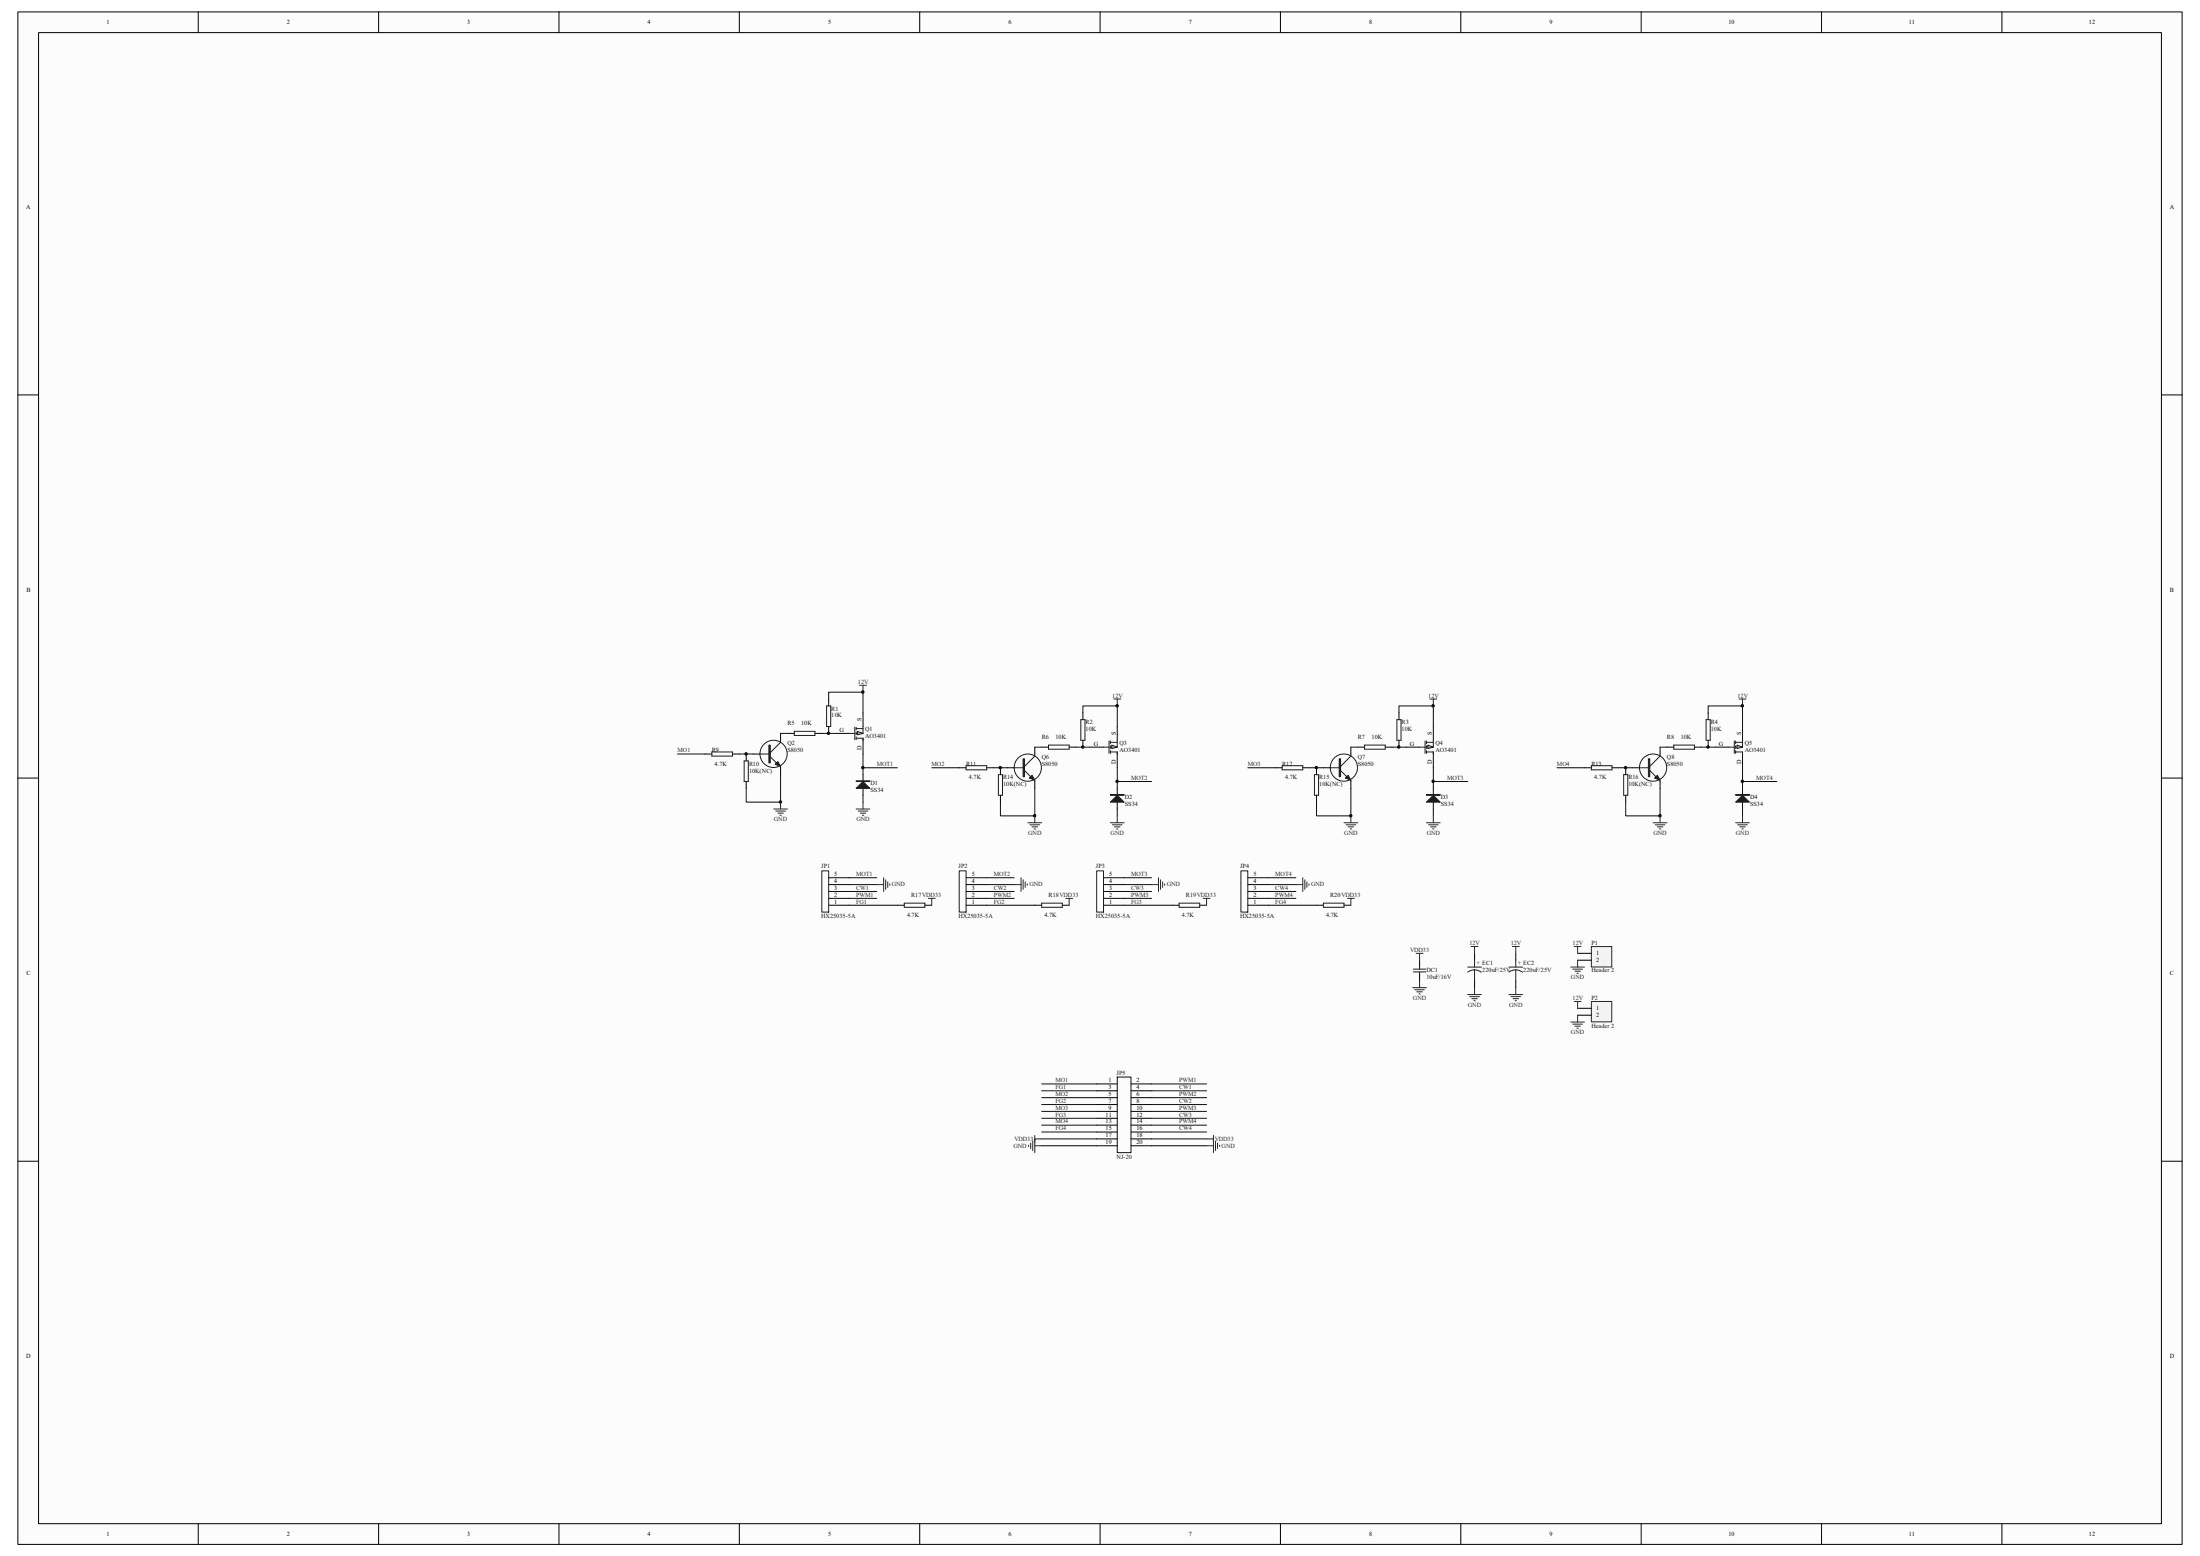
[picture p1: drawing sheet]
<svg xmlns="http://www.w3.org/2000/svg" width="297mm" height="210mm" viewBox="0 0 297 210" stroke-linecap="round" stroke-linejoin="round" font-family="sans-serif">
<path d="M2.5 1.7h292.1v206.7h-292.1z" fill="#fcfcfc"/>
<path d="M2.4 1.6h292.2v206.8h-292.2z" fill="none" stroke="#000" stroke-width=".14"/>
<path d="M5.2 4.4h286.6v201.3h-286.6z" fill="#fcfcfc"/>
<g fill="none" stroke="#000" stroke-width=".14">
<path d="M5.2 4.4h286.6v201.3h-286.6zM26.8 1.6v2.8M51.1 1.6v2.8M75.5 1.6v2.8M99.8 1.6v2.8M124.2 1.6v2.8M148.5 1.6v2.8M172.9 1.6v2.8M197.2 1.6v2.8M221.6 1.6v2.8M245.9 1.6v2.8M270.3 1.6v2.8"/>
<path d="M2.4 53.3h2.8M291.8 53.3h2.8M105.4 99v.9M111.9 94.4v.9M111.9 98.1v.9M112.8 99h1.9M116.5 96.2v1.9M116.5 99.9v1.9M2.4 105h2.8M95.2 101.8h.9M98.9 101.8h.9M100.7 101.8v.9"/>
<path d="M100.7 105.5v.9M101.7 101.8h.9M105.4 103.6v1M116.5 104.6v.9M116.5 106.4v.9M291.8 105h2.8M2.4 156.7h2.8M291.8 156.7h2.8M26.8 205.7v2.7M51.1 205.7v2.7M75.5 205.7v2.7M99.8 205.7v2.7"/>
<path d="M124.2 205.7v2.7M148.5 205.7v2.7M172.9 205.7v2.7M197.2 205.7v2.7M221.6 205.7v2.7M245.9 205.7v2.7M270.3 205.7v2.7"/>
</g>
<path d="M116 92.5h1M116.5 92.5v.9" fill="none" stroke="#262626" stroke-width=".14"/>
<g fill="none" stroke="#1c1c1c" stroke-width=".14">
<path d="M105.4 99.9v.3l-1.4 1.4M111.6 95.3h.6v2.8h-.6zM114.7 99h.7M115.4 98.2v1.6M115.6 99.6h.9v.3M115.6 98.3h.9M115.6 98.2v.3M115.6 98.8v.4M115.6 99.5v.3M116.5 98.1v.9h-.9M96.1 101.5h2.8v.5h-2.8zM100.5 102.7h.5v2.8h-.5z"/>
<path d="M102.6 101.8h1.4M104 102.1l.8 .9M105.4 103.4v.2"/>
<circle cx="104.4" cy="101.8" r="1.84"/>
</g>
<g fill="#1c1c1c" stroke="#1c1c1c" stroke-width=".14">
<path d="M104.6 103.2l.4-.4 .4 .6z"/>
<path d="M116.5 105.5l.9 .9h-1.8z"/>
<path d="M103.8 100.6h.2v2.4h-.2z" fill-rule="evenodd"/>
<path d="M115.6 105.4h1.8v.1h-1.8z" fill-rule="evenodd"/>
</g>
<path d="M91.5 101.8h3.7M99.8 101.8h1.9" fill="none" stroke="#0e0e0e" stroke-width=".14"/>
<path d="M115.8 98.7l.7 .3-.7 .2z" fill="#c0c0c0" stroke="#1c1c1c" stroke-width=".14"/>
<g fill="none" stroke="#000" stroke-width=".14">
<path d="M106.3 99h.9M110 99h.9M146.2 96.2v.9M146.2 99.9v.9M150.8 98.1v1.8M129.5 103.6h.9M133.2 103.6h.9M135.1 103.6v1M135.1 107.3v1M136 103.6h.9M139.7 100.8v1M139.7 105.5v.9"/>
<path d="M147.1 100.8h1.9M150.8 101.8v1.8M150.8 106.4v.9M150.8 108.3v.9"/>
</g>
<g fill="none" stroke="#1c1c1c" stroke-width=".14">
<path d="M107.2 98.7h2.8v.6h-2.8zM145.9 97.1h.6v2.8h-.6zM150.8 99.9v.9h-.9M130.4 103.3h2.8v.6h-2.8zM134.8 104.6h.5v2.7h-.5zM136.9 103.6h1.4M138.3 104l.8 .8M139.7 101.8v.2l-1.4 1.4M139.7 105.3v.2M149 100.8h.7M149.7 100v1.7M149.9 101.5h.9v.3"/>
<path d="M149.9 100.2h.9M149.9 100v.4M149.9 100.7v.3M149.9 101.3v.4"/>
<circle cx="138.8" cy="103.6" r="1.84"/>
</g>
<path d="M105.4 99h.9M110.9 99h1.9M111.9 94.4v-1h4.6v2.8M105.4 104.6v3.7h-4.7v-1.9M116.5 101.8v2.8M116.5 107.3v1M116.5 103.6h4.7M125.8 103.6h3.7M134.1 103.6h1.9" fill="none" stroke="#0e0e0e" stroke-width=".14"/>
<path d="M150.4 94.4h.9M150.8 94.4v.9" fill="none" stroke="#262626" stroke-width=".14"/>
<g fill="#1c1c1c" stroke="#1c1c1c" stroke-width=".14">
<path d="M139.3 104.6l.4 .7-.7-.3z"/>
<path d="M149.9 108.3l.9-1 1 1z"/>
<path d="M138.1 102.4h.2v2.4h-.2z" fill-rule="evenodd"/>
<path d="M149.9 107.2h1.9v.1h-1.9z" fill-rule="evenodd"/>
</g>
<path d="M150.1 100.6l.7 .2-.7 .2z" fill="#c0c0c0" stroke="#1c1c1c" stroke-width=".14"/>
<g fill="none" stroke="#000" stroke-width=".14">
<path d="M188.9 96.2v.9M188.9 99.9v.9M193.5 98.1v1.8M140.6 100.8h1M144.3 100.8h1M172.2 103.6h.9M175.9 103.6h.9M177.7 103.6v1M177.7 107.3v1M178.7 103.6h.9M182.4 100.8v1M182.4 105.5v.9"/>
<path d="M189.8 100.8h1.9M193.5 101.8v1.8M193.5 106.4v.9M193.5 108.3v.9"/>
</g>
<g fill="none" stroke="#1c1c1c" stroke-width=".14">
<path d="M188.6 97.1h.5v2.8h-.5zM193.5 99.9v.9h-.9M141.6 100.6h2.7v.5h-2.7zM173.1 103.3h2.8v.6h-2.8zM177.5 104.6h.5v2.7h-.5zM179.6 103.6h1.4M181 104l.8 .8M182.4 101.8v.2l-1.4 1.4M182.4 105.3v.2M191.7 100.8h.7M192.4 100v1.7M192.6 101.5h.9v.3"/>
<path d="M192.6 100.2h.9M192.6 100v.4M192.6 100.7v.3M192.6 101.3v.4"/>
<circle cx="181.4" cy="103.6" r="1.84"/>
</g>
<path d="M146.2 96.2v-.9h4.6v2.8M139.7 106.4v3.7h-4.6v-1.8M139.7 100.8h.9M145.3 100.8h1.8M150.8 103.6v1.9h4.7M150.8 105.5v.9M150.8 109.2v.9M168.5 103.6h3.7M176.8 103.6h1.9" fill="none" stroke="#0e0e0e" stroke-width=".14"/>
<path d="M193 94.4h1M193.5 94.4v.9" fill="none" stroke="#262626" stroke-width=".14"/>
<g fill="#1c1c1c" stroke="#1c1c1c" stroke-width=".14">
<path d="M181.6 105l.4-.4 .4 .7z"/>
<path d="M192.6 108.3l.9-1 .9 1z"/>
<path d="M180.8 102.4h.2v2.4h-.2z" fill-rule="evenodd"/>
<path d="M192.6 107.2h1.8v.1h-1.8z" fill-rule="evenodd"/>
</g>
<path d="M192.8 100.6l.7 .2-.7 .2z" fill="#c0c0c0" stroke="#1c1c1c" stroke-width=".14"/>
<g fill="none" stroke="#000" stroke-width=".14">
<path d="M230.6 96.2v.9M230.6 99.9v.9M235.2 98.1v1.8M183.3 100.8h.9M187 100.8h.9M213.9 103.6h.9M217.6 103.6h1M219.5 103.6v1M219.5 107.3v1M220.4 103.6h.9M224.1 100.8v1M224.1 105.5v.9"/>
<path d="M231.5 100.8h1.9M235.2 101.8v1.8M235.2 106.4v.9M235.2 108.3v.9"/>
</g>
<g fill="none" stroke="#1c1c1c" stroke-width=".14">
<path d="M230.3 97.1h.6v2.8h-.6zM235.2 99.9v.9h-.9M184.2 100.6h2.8v.5h-2.8zM214.8 103.3h2.8v.6h-2.8zM219.2 104.6h.6v2.7h-.6zM221.3 103.6h1.4M222.7 104l.9 .8M224.1 101.8v.2l-1.4 1.4M224.1 105.3v.2M233.4 100.8h.7M234.1 100v1.7M234.3 101.5h.9v.3"/>
<path d="M234.3 100.2h.9M234.3 100v.4M234.3 100.7v.3M234.3 101.3v.4"/>
<circle cx="223.2" cy="103.6" r="1.84"/>
</g>
<path d="M188.9 96.2v-.9h4.6v2.8M182.4 106.4v3.7h-4.7v-1.8M182.4 100.8h.9M187.9 100.8h1.9M193.5 103.6v1.9h4.6M193.5 105.5v.9M193.5 109.2v.9M210.2 103.6h3.7M218.6 103.6h1.8" fill="none" stroke="#0e0e0e" stroke-width=".14"/>
<path d="M234.8 94.4h.9M235.2 94.4v.9" fill="none" stroke="#262626" stroke-width=".14"/>
<g fill="#1c1c1c" stroke="#1c1c1c" stroke-width=".14">
<path d="M223.7 104.6l.4 .7-.7-.3z"/>
<path d="M234.3 108.3l.9-1 1 1z"/>
<path d="M222.5 102.4h.2v2.4h-.2z" fill-rule="evenodd"/>
<path d="M234.3 107.2h1.9v.1h-1.9z" fill-rule="evenodd"/>
</g>
<path d="M234.5 100.6l.7 .2-.7 .2z" fill="#c0c0c0" stroke="#1c1c1c" stroke-width=".14"/>
<g fill="none" stroke="#000" stroke-width=".14">
<path d="M225 100.8h1M228.8 100.8h.9M121.2 122.2h.9M124.9 122.2h.9M139.7 122.2h.9M143.4 122.2h.9M158.3 122.2h.9M162 122.2h.9M177.7 122.2h1M181.4 122.2h1M148.1 146.3h2.7M148.1 147.2h2.7"/>
<path d="M148.1 148.2h2.7M148.1 149.1h2.7M148.1 150h2.7M148.1 150.9h2.7M148.1 151.9h2.7M148.1 152.8h2.7M148.1 153.7h2.7M148.1 154.6h2.7M152.7 146.3h2.8M152.7 147.2h2.8M152.7 148.2h2.8M152.7 149.1h2.8"/>
<path d="M152.7 150h2.8M152.7 150.9h2.8M152.7 151.9h2.8M152.7 152.8h2.8M152.7 153.7h2.8M152.7 154.6h2.8"/>
</g>
<path d="M226 100.6h2.8v.5h-2.8zM122.1 121.9h2.8v.6h-2.8zM140.6 121.9h2.8v.6h-2.8zM159.2 121.9h2.8v.6h-2.8zM178.7 121.9h2.7v.6h-2.7z" fill="none" stroke="#1c1c1c" stroke-width=".14"/>
<g fill="none" stroke="#0e0e0e" stroke-width=".14">
<path d="M230.6 96.2v-.9h4.6v2.8M114.7 118.5h3.7M114.7 119.4h3.7M133.2 118.5h3.7M133.2 119.4h3.7M151.8 118.5h3.7M151.8 119.4h3.7M171.2 118.5h3.8M171.2 119.4h3.8M224.1 106.4v3.7h-4.6v-1.8M224.1 100.8h.9M229.7 100.8h1.8"/>
<path d="M235.2 103.6v1.9h4.7M235.2 105.5v.9M235.2 109.2v.9M114.7 121.3h3.7M114.7 122.2h6.5M133.2 121.3h3.7M133.2 122.2h6.5M151.8 121.3h3.7M151.8 122.2h6.5M171.2 121.3h3.8M171.2 122.2h6.5M140.6 146.3h7.5"/>
<path d="M140.6 148.2h7.5M140.6 149.1h7.5M140.6 150h7.5M140.6 150.9h7.5M140.6 151.9h7.5M140.6 152.8h7.5M140.6 153.7h7.5M140.6 154.6h7.5M140.6 147.2h7.5M150.8 145.4h1.9v10.2h-1.9zM155.5 146.3h7.4M155.5 148.2h7.4"/>
<path d="M155.5 149.1h7.4M155.5 150h7.4M155.5 150.9h7.4M155.5 151.9h7.4M155.5 152.8h7.4M155.5 153.7h7.4M155.5 154.6h7.4M155.5 147.2h7.4"/>
</g>
<g fill="none" stroke="#262626" stroke-width=".14">
<path d="M104.5 109.2h1.8M104.7 109.5h1.3M105 109.7h.8M105.3 110h.2M105.4 108.3v.9M115.6 109.2h1.8M115.9 109.5h1.3M116.1 109.7h.8M116.4 110h.2M116.5 108.3v.9M118.4 119.4h.9M119.3 118.5v1.8"/>
<path d="M119.6 118.7v1.3M119.9 119v.8M120.1 119.3v.2M136.9 119.4h.9M137.8 118.5v1.8M138.1 118.7v1.3M138.4 119v.8M138.7 119.3v.2M138.8 111h1.8M139.1 111.3h1.3M139.3 111.6h.8M139.6 111.9h.2"/>
<path d="M139.7 110.1v.9M149.9 111h1.9M150.2 111.3h1.3M150.5 111.6h.7M150.7 111.9h.2M150.8 110.1v.9M155.5 119.4h.9M156.4 118.5v1.8M156.7 118.7v1.3M157 119v.8M157.2 119.3v.2M175 119.4h.9"/>
<path d="M175.9 118.5v1.8M176.2 118.7v1.3M176.4 119v.8M176.7 119.3v.2M181.4 111h1.9M181.7 111.3h1.3M182 111.6h.7M182.3 111.9h.2M182.4 110.1v.9M192.6 111h1.8M192.9 111.3h1.3M193.1 111.6h.8"/>
<path d="M193.4 111.9h.2M193.5 110.1v.9M223.2 111h1.8M223.5 111.3h1.3M223.7 111.6h.8M224 111.9h.2M224.1 110.1v.9M234.3 111h1.9M234.6 111.3h1.3M234.9 111.6h.7M235.2 111.9h.1M235.2 110.1v.9"/>
<path d="M125.3 121.3h1M125.8 121.3v.9M143.9 121.3h.9M144.3 121.3v.9M162.4 121.3h1M162.9 121.3v.9M181.9 121.3h.9M182.4 121.3v.9M138.9 154.6v.1M139.1 154.3v.7M139.4 154v1.3M139.7 153.3v2.3"/>
<path d="M139.7 153.7h.9M139.7 154.6h.9M162.9 153.7h.9M162.9 154.6h.9M163.8 153.3v2.3M164.1 154v1.3M164.4 154.3v.7M164.7 154.6v.1"/>
</g>
<path d="M214.9 127.8h2.7v2.7h-2.7z" fill="#f5f5f5"/>
<path d="M212.1 130.5h1.8M212.3 130.8h1.3M212.5 127.7h.9M212.6 131.1h.8M212.9 131.4h.2M213 127.7v1M213 129.6v.9M214.8 127.8h2.8v2.7h-2.8z" fill="none" stroke="#262626" stroke-width=".14"/>
<g fill="none" stroke="#000" stroke-width=".14">
<path d="M111.9 119.4h2.8M111.9 118.5h2.8M130.4 119.4h2.8M130.4 118.5h2.8M149 119.4h2.8M149 118.5h2.8M168.5 119.4h2.7M168.5 118.5h2.7M111.9 122.2h2.8M111.9 121.3h2.8M111.9 120.3h2.8M130.4 122.2h2.8"/>
<path d="M130.4 121.3h2.8M130.4 120.3h2.8M149 122.2h2.8M149 121.3h2.8M149 120.3h2.8M168.5 122.2h2.7M168.5 121.3h2.7M168.5 120.3h2.7M213 128.7h1.8M213 129.6h1.8"/>
</g>
<path d="M110.9 117.5h1v5.6h-1zM129.5 117.5h.9v5.6h-.9zM148.1 117.5h.9v5.6h-.9zM167.5 117.5h1v5.6h-1z" fill="none" stroke="#1c1c1c" stroke-width=".14"/>
<path d="M114.7 120.3h3.7M133.2 120.3h3.7M151.8 120.3h3.7M171.2 120.3h3.8" fill="none" stroke="#0e0e0e" stroke-width=".14"/>
<path d="M214.9 135.2h2.7v2.7h-2.7z" fill="#f5f5f5"/>
<g fill="none" stroke="#262626" stroke-width=".14">
<path d="M190.7 133.3h1.9M191 133.6h1.3M191.2 128.7h.9M191.3 133.9h.7M191.6 134.1h.1M191.7 128.7v.9M191.7 132.4v.9M198.1 134.2h1.9M198.4 134.5h1.3M198.6 127.7h.9M198.7 134.8h.7M199 135.1h.2"/>
<path d="M199.1 127.7v1M199.1 133.3v.9M203.7 134.2h1.9M204 134.5h1.3M204.2 127.7h.9M204.3 134.8h.7M204.5 135.1h.2M204.6 127.7v1M204.6 133.3v.9M212.1 137.9h1.8M212.3 138.2h1.3M212.5 135.2h.9"/>
<path d="M212.6 138.5h.8M212.9 138.8h.2M213 135.2v.9M213 137v.9M214.8 135.2h2.8v2.7h-2.8z"/>
</g>
<path d="M191.7 129.6v.9M191.7 131.5v.9M199.1 128.7v.9M199.1 132.4v.9M204.6 128.7v.9M204.6 132.4v.9M213 136.1h1.8M213 137h1.8" fill="none" stroke="#000" stroke-width=".14"/>
<g fill="none" stroke="#1c1c1c" stroke-width=".14">
<path d="M190.8 131.2h1.7M190.8 130.8h1.7M191.7 130.5v.3M191.7 131.2v.3M198.1 130.5h1.9M199.1 130.9l.6 .1 .3 .2M199.1 130.9h-.4l-.5 .3M199.1 129.6v.9M199.1 130.9v1.5M203.7 130.5h1.9M204.6 129.6v.9M204.6 130.9v1.5"/>
<path d="M204.6 130.9l.7 .2 .2 .1M204.6 130.9h-.3l-.6 .3"/>
</g>
<g fill="#0e0e0e" stroke="#0e0e0e" stroke-width=".14">
<circle cx="100.7" cy="101.8" r=".17"/>
<circle cx="105.4" cy="108.2" r=".17"/>
<circle cx="111.8" cy="99" r=".17"/>
<circle cx="116.5" cy="103.6" r=".17"/>
<circle cx="116.5" cy="93.4" r=".17"/>
<circle cx="135" cy="103.6" r=".17"/>
<circle cx="139.7" cy="110.1" r=".17"/>
<circle cx="146.2" cy="100.8" r=".17"/>
<circle cx="150.8" cy="105.5" r=".17"/>
<circle cx="150.8" cy="95.3" r=".17"/>
<circle cx="177.7" cy="103.6" r=".17"/>
<circle cx="182.4" cy="110.1" r=".17"/>
<circle cx="188.8" cy="100.8" r=".17"/>
<circle cx="193.5" cy="105.5" r=".17"/>
<circle cx="193.5" cy="95.3" r=".17"/>
<circle cx="219.5" cy="103.6" r=".17"/>
<circle cx="224.1" cy="110.1" r=".17"/>
<circle cx="230.6" cy="100.8" r=".17"/>
<circle cx="235.2" cy="105.5" r=".17"/>
<circle cx="235.2" cy="95.3" r=".17"/>
</g>
<g font-size=".8">
<text x="14.4" y="3.2">1</text>
<text x="38.7" y="3.2">2</text>
<text x="63.1" y="3.2">3</text>
<text x="87.4" y="3.2">4</text>
<text x="111.8" y="3.2">5</text>
<text x="136.1" y="3.2">6</text>
<text x="160.5" y="3.2">7</text>
<text x="184.8" y="3.2">8</text>
<text x="209.2" y="3.2">9</text>
<text x="233.3" y="3.2">10</text>
<text x="257.7" y="3.2">11</text>
<text x="282" y="3.2">12</text>
<text x="3.5" y="28.2">A</text>
<text x="292.9" y="28.2">A</text>
<text x="3.6" y="79.9">B</text>
<text x="292.9" y="79.9">B</text>
<text x="113.3" y="98.8">G</text>
<text x="116.3" y="101.3" transform="rotate(-90 116.3 101.3)">D</text>
<text x="116.3" y="97.3" transform="rotate(-90 116.3 97.3)">S</text>
<text x="147.7" y="100.6">G</text>
<text x="150.6" y="99.2" transform="rotate(-90 150.6 99.2)">S</text>
<text x="190.3" y="100.6">G</text>
<text x="193.3" y="99.2" transform="rotate(-90 193.3 99.2)">S</text>
<text x="232.1" y="100.6">G</text>
<text x="235" y="99.2" transform="rotate(-90 235 99.2)">S</text>
<text x="150.6" y="103.1" transform="rotate(-90 150.6 103.1)">D</text>
<text x="193.3" y="103.1" transform="rotate(-90 193.3 103.1)">D</text>
<text x="235" y="103.1" transform="rotate(-90 235 103.1)">D</text>
<text x="112.6" y="119.2">4</text>
<text x="112.6" y="118.3">5</text>
<text x="131.2" y="119.2">4</text>
<text x="131.2" y="118.3">5</text>
<text x="149.7" y="119.2">4</text>
<text x="149.7" y="118.3">5</text>
<text x="169.2" y="119.2">4</text>
<text x="169.2" y="118.3">5</text>
<text x="112.6" y="122">1</text>
<text x="112.6" y="121">2</text>
<text x="112.6" y="120.1">3</text>
<text x="131.2" y="122">1</text>
<text x="131.2" y="121">2</text>
<text x="131.2" y="120.1">3</text>
<text x="149.7" y="122">1</text>
<text x="149.7" y="121">2</text>
<text x="149.7" y="120.1">3</text>
<text x="169.2" y="122">1</text>
<text x="169.2" y="121">2</text>
<text x="169.2" y="120.1">3</text>
<text x="3.6" y="131.6">C</text>
<text x="215.5" y="128.9">1</text>
<text x="215.5" y="129.9">2</text>
<text x="292.9" y="131.6">C</text>
<text x="215.5" y="136.4">1</text>
<text x="215.5" y="137.3">2</text>
<text x="149.6" y="146.1">1</text>
<text x="149.6" y="147">3</text>
<text x="149.6" y="148">5</text>
<text x="149.6" y="148.9">7</text>
<text x="149.6" y="149.8">9</text>
<text x="153.4" y="146.1">2</text>
<text x="153.4" y="147">4</text>
<text x="153.4" y="148">6</text>
<text x="153.4" y="148.9">8</text>
<text x="153.4" y="149.8">10</text>
<text x="149.3" y="150.7">11</text>
<text x="149.3" y="151.6">13</text>
<text x="149.3" y="152.6">15</text>
<text x="149.3" y="153.5">17</text>
<text x="149.3" y="154.4">19</text>
<text x="153.4" y="150.7">12</text>
<text x="153.4" y="151.6">14</text>
<text x="153.4" y="152.6">16</text>
<text x="153.4" y="153.5">18</text>
<text x="153.4" y="154.4">20</text>
<text x="3.5" y="183.3">D</text>
<text x="292.9" y="183.3">D</text>
<text x="14.4" y="207.3">1</text>
<text x="38.7" y="207.3">2</text>
<text x="63.1" y="207.3">3</text>
<text x="87.4" y="207.3">4</text>
<text x="111.8" y="207.3">5</text>
<text x="136.1" y="207.3">6</text>
<text x="160.5" y="207.3">7</text>
<text x="184.8" y="207.3">8</text>
<text x="209.2" y="207.3">9</text>
<text x="233.3" y="207.3">10</text>
<text x="257.7" y="207.3">11</text>
<text x="282" y="207.3">12</text>
</g>
<g font-size=".8" fill="#0e0e0e">
<text x="112.2" y="95.9">R1</text>
<text x="96.1" y="101.6">R9</text>
<text x="106.3" y="100.5">Q2</text>
<text x="106.3" y="101.5">S8050</text>
<text x="106.3" y="97.9">R5</text>
<text x="108.2" y="97.9">10K</text>
<text x="112.2" y="96.8">10K</text>
<text x="116.8" y="98.7">Q1</text>
<text x="116.8" y="99.6">AO3401</text>
<text x="140.6" y="99.7">R6</text>
<text x="142.5" y="99.7">10K</text>
<text x="146.6" y="97.7">R2</text>
<text x="146.6" y="98.7">10K</text>
<text x="151.1" y="100.5">Q3</text>
<text x="151.1" y="101.5">AO3401</text>
<text x="183.3" y="99.7">R7</text>
<text x="185.2" y="99.7">10K</text>
<text x="189.2" y="97.7">R3</text>
<text x="189.2" y="98.7">10K</text>
<text x="193.8" y="100.5">Q4</text>
<text x="193.8" y="101.5">AO3401</text>
<text x="225" y="99.7">R8</text>
<text x="226.9" y="99.7">10K</text>
<text x="231" y="97.7">R4</text>
<text x="231" y="98.7">10K</text>
<text x="235.5" y="100.5">Q5</text>
<text x="235.5" y="101.5">AO3401</text>
<text x="96.5" y="103.3">4.7K</text>
<text x="101.1" y="103.3">R10</text>
<text x="101.1" y="104.3">10K(NC)</text>
<text x="117.5" y="106">D1</text>
<text x="117.5" y="106.9">SS34</text>
<text x="130.4" y="103.4">R11</text>
<text x="130.8" y="105.2">4.7K</text>
<text x="135.4" y="105.2">R14</text>
<text x="135.4" y="106.1">10K(NC)</text>
<text x="140.6" y="102.4">Q6</text>
<text x="140.6" y="103.3">S8050</text>
<text x="151.8" y="107.9">D2</text>
<text x="173.1" y="103.4">R12</text>
<text x="173.5" y="105.2">4.7K</text>
<text x="178.1" y="105.2">R15</text>
<text x="178.1" y="106.1">10K(NC)</text>
<text x="183.3" y="102.4">Q7</text>
<text x="183.3" y="103.3">S8050</text>
<text x="194.5" y="107.9">D3</text>
<text x="214.8" y="103.4">R13</text>
<text x="215.2" y="105.2">4.7K</text>
<text x="219.8" y="105.2">R16</text>
<text x="219.8" y="106.1">10K(NC)</text>
<text x="225" y="102.4">Q8</text>
<text x="225" y="103.3">S8050</text>
<text x="236.3" y="107.9">D4</text>
<text x="151.8" y="108.8">SS34</text>
<text x="194.5" y="108.8">SS34</text>
<text x="236.3" y="108.8">SS34</text>
<text x="110.9" y="117.2">JP1</text>
<text x="129.4" y="117.2">JP2</text>
<text x="148" y="117.2">JP3</text>
<text x="167.4" y="117.2">JP4</text>
<text x="110.9" y="123.9">HX25035-5A</text>
<text x="122.5" y="123.7">4.7K</text>
<text x="123" y="121">R17VDD33</text>
<text x="129.4" y="123.9">HX25035-5A</text>
<text x="141" y="123.7">4.7K</text>
<text x="141.6" y="121">R18VDD33</text>
<text x="148" y="123.9">HX25035-5A</text>
<text x="159.6" y="123.7">4.7K</text>
<text x="160.1" y="121">R19VDD33</text>
<text x="167.4" y="123.9">HX25035-5A</text>
<text x="179" y="123.7">4.7K</text>
<text x="179.6" y="121">R20VDD33</text>
<text x="192.6" y="131.1">DC1</text>
<text x="199.3" y="130.3">+ EC1</text>
<text x="200.1" y="131.1">220uF/25V</text>
<text x="204.9" y="130.3">+ EC2</text>
<text x="205.7" y="131.1">220uF/25V</text>
<text x="214.8" y="127.6">P1</text>
<text x="214.8" y="131.2">Header 2</text>
<text x="192.6" y="132.1">10uF/16V</text>
<text x="214.8" y="135">P2</text>
<text x="214.8" y="138.7">Header 2</text>
<text x="150.7" y="145.1">JP5</text>
<text x="150.7" y="156.4">NJ-20</text>
</g>
<g font-size=".8" fill="#262626">
<text x="115.8" y="92.3">12V</text>
<text x="150.2" y="94.1">12V</text>
<text x="192.8" y="94.1">12V</text>
<text x="234.6" y="94.1">12V</text>
<text x="91.5" y="101.6">MO1</text>
<text x="118.4" y="103.4">MOT1</text>
<text x="125.8" y="103.4">MO2</text>
<text x="152.7" y="105.3">MOT2</text>
<text x="168.4" y="103.4">MO3</text>
<text x="195.4" y="105.3">MOT3</text>
<text x="210.2" y="103.4">MO4</text>
<text x="237.1" y="105.3">MOT4</text>
<text x="104.5" y="110.8">GND</text>
<text x="115.6" y="110.8">GND</text>
<text x="138.8" y="112.7">GND</text>
<text x="149.9" y="112.7">GND</text>
<text x="181.5" y="112.7">GND</text>
<text x="192.6" y="112.7">GND</text>
<text x="223.2" y="112.7">GND</text>
<text x="234.4" y="112.7">GND</text>
<text x="115.6" y="118.3">MOT1</text>
<text x="120.4" y="119.6">GND</text>
<text x="134.2" y="118.3">MOT2</text>
<text x="139" y="119.6">GND</text>
<text x="152.7" y="118.3">MOT3</text>
<text x="157.5" y="119.6">GND</text>
<text x="172.2" y="118.3">MOT4</text>
<text x="177" y="119.6">GND</text>
<text x="115.6" y="121">PWM1</text>
<text x="115.6" y="122">FG1</text>
<text x="115.6" y="120.1">CW1</text>
<text x="134.2" y="121">PWM2</text>
<text x="134.2" y="122">FG2</text>
<text x="134.2" y="120.1">CW2</text>
<text x="152.7" y="121">PWM3</text>
<text x="152.7" y="122">FG3</text>
<text x="152.7" y="120.1">CW3</text>
<text x="172.2" y="121">PWM4</text>
<text x="172.2" y="122">FG4</text>
<text x="172.2" y="120.1">CW4</text>
<text x="190.4" y="128.5">VDD33</text>
<text x="198.4" y="127.6">12V</text>
<text x="204" y="127.6">12V</text>
<text x="212.3" y="127.6">12V</text>
<text x="190.8" y="135">GND</text>
<text x="198.2" y="135.9">GND</text>
<text x="203.8" y="135.9">GND</text>
<text x="212.1" y="132.2">GND</text>
<text x="212.3" y="135">12V</text>
<text x="212.1" y="139.6">GND</text>
<text x="142.5" y="146.1">MO1</text>
<text x="142.5" y="147">FG1</text>
<text x="142.5" y="148">MO2</text>
<text x="142.5" y="148.9">FG2</text>
<text x="142.5" y="149.8">MO3</text>
<text x="159.2" y="146.1">PWM1</text>
<text x="159.2" y="148">PWM2</text>
<text x="159.2" y="149.8">PWM3</text>
<text x="159.2" y="147">CW1</text>
<text x="159.2" y="148.9">CW2</text>
<text x="136.8" y="154.9">GND</text>
<text x="136.9" y="154">VDD33</text>
<text x="142.5" y="150.7">FG3</text>
<text x="142.5" y="151.6">MO4</text>
<text x="142.5" y="152.6">FG4</text>
<text x="159.2" y="151.6">PWM4</text>
<text x="159.2" y="150.7">CW3</text>
<text x="159.2" y="152.6">CW4</text>
<text x="164" y="154">VDD33</text>
<text x="164.9" y="154.9">GND</text>
</g>
</svg>
